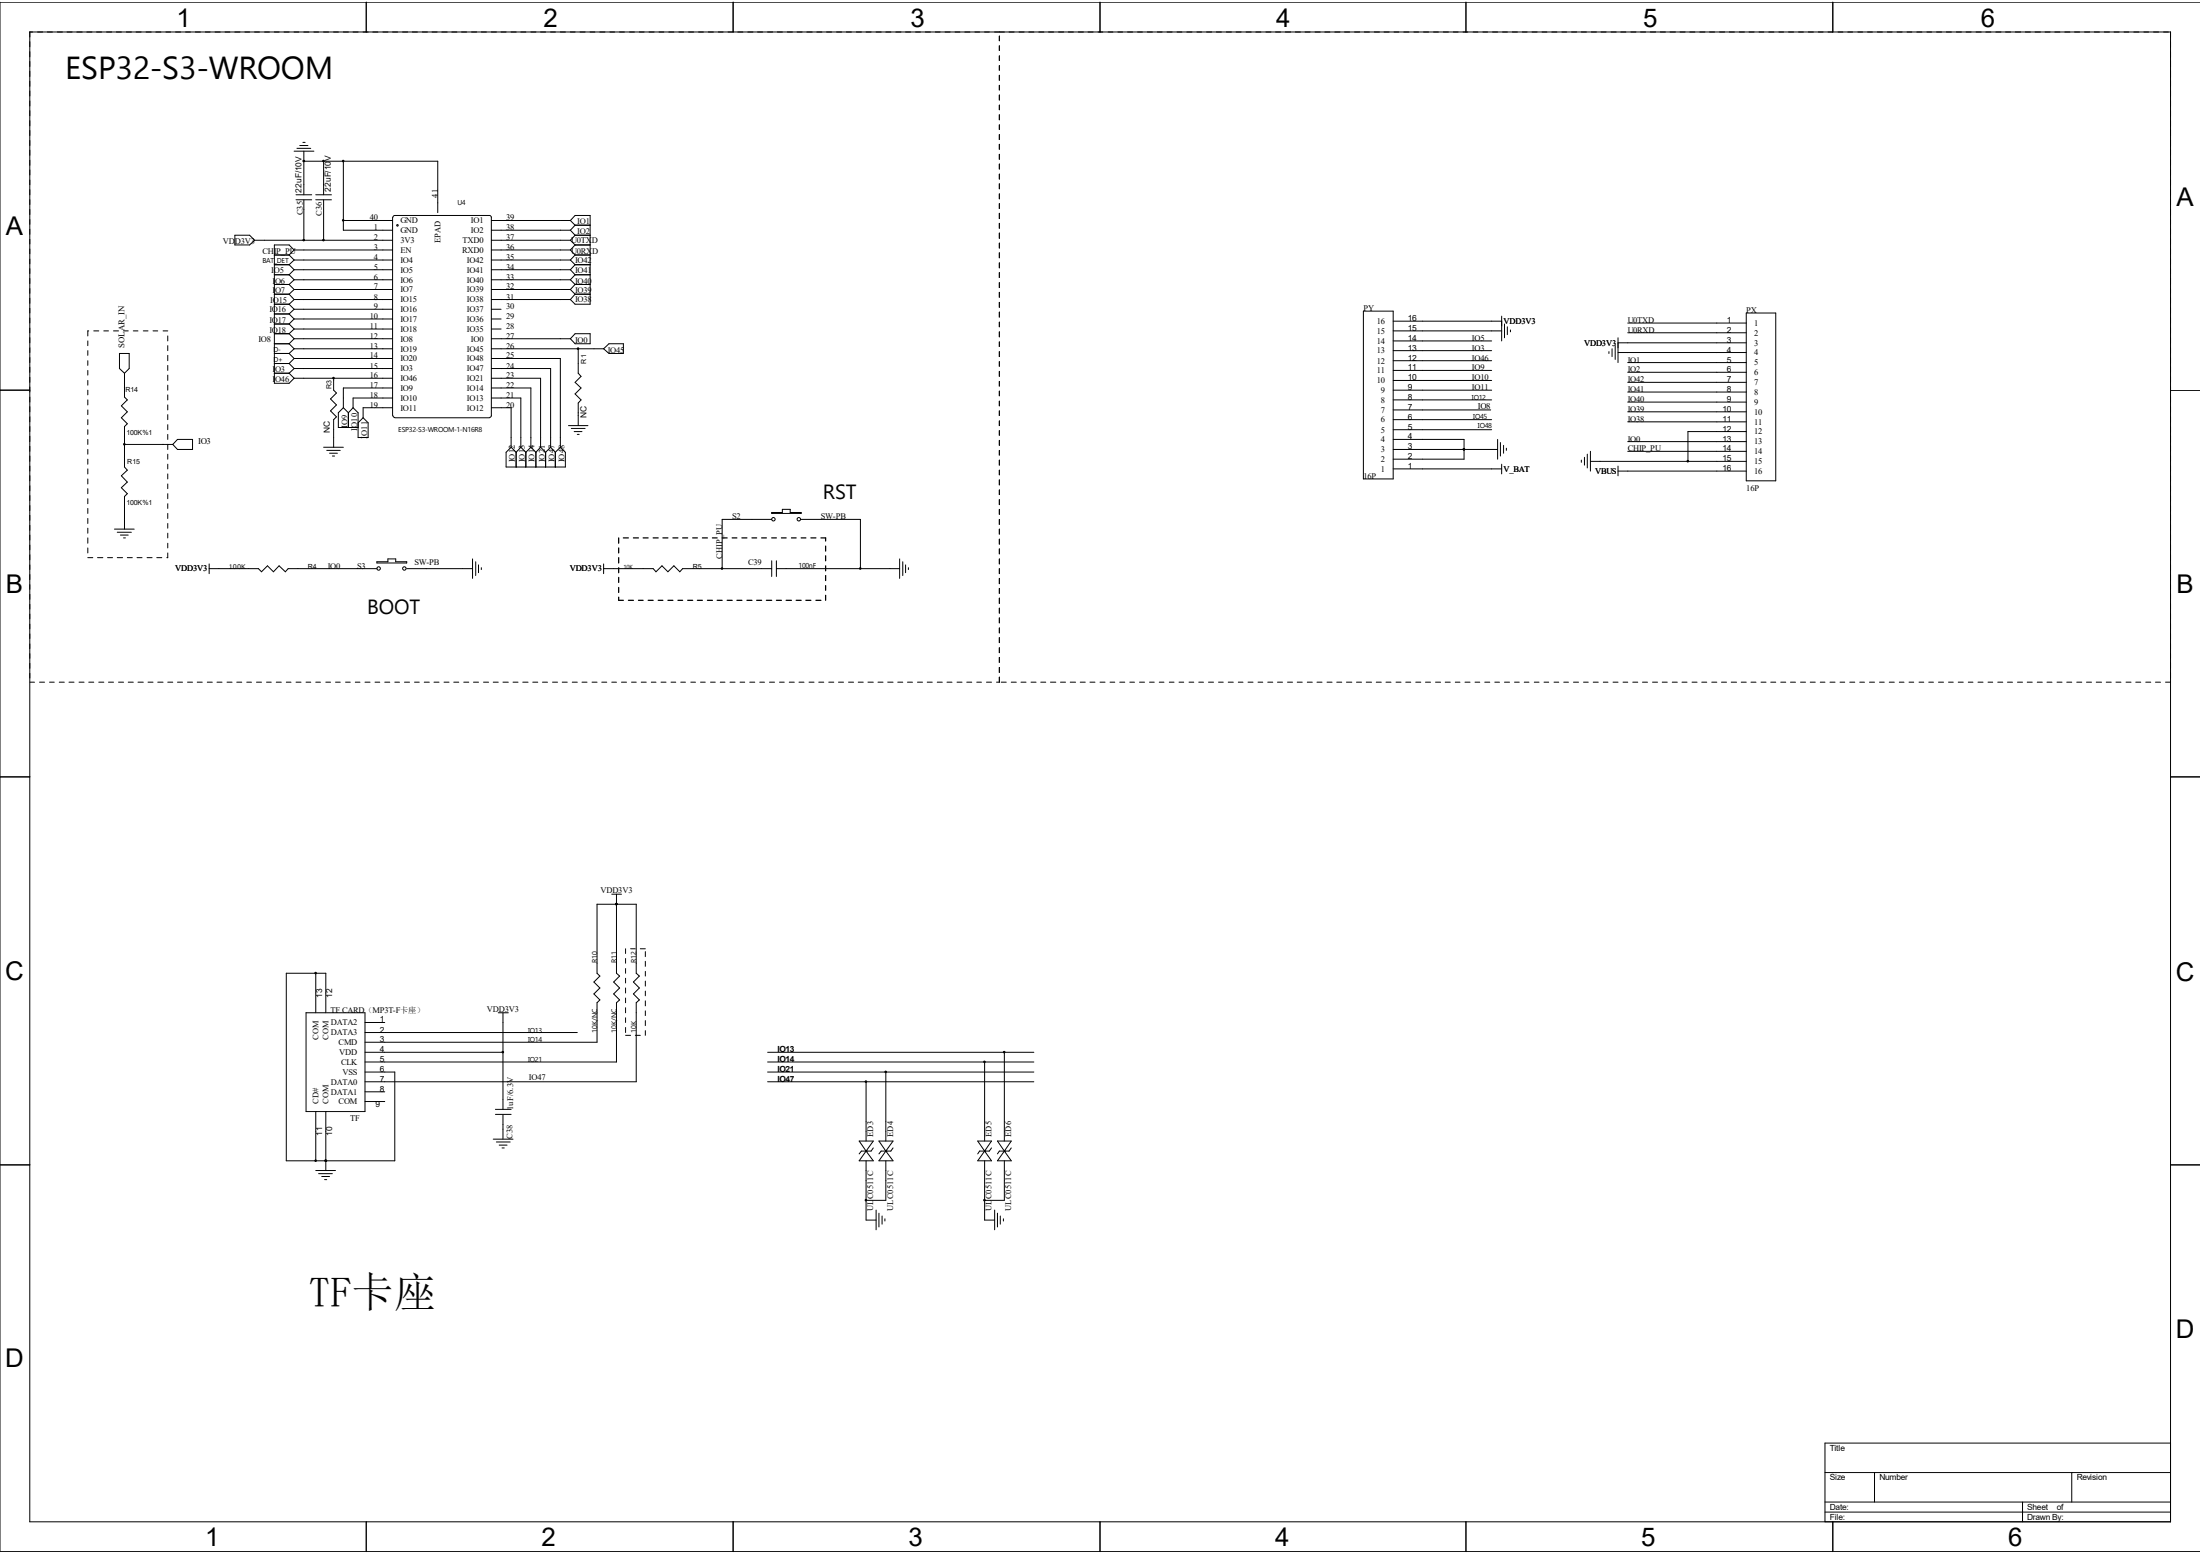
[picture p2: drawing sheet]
<svg xmlns="http://www.w3.org/2000/svg" width="297mm" height="210mm" viewBox="0 0 297 210" stroke-linecap="round" stroke-linejoin="round" font-family="sans-serif">
<g fill="none" stroke="#000" stroke-width=".14">
<path d="M4 4.3h289v201.1h-289zM40.5 19.6h1.1M40.9 19.2h.3M49.4 .3v4M99 .3v4M134.9 4.9v.6M134.9 6.2v.6M134.9 7.5v.7M134.9 8.8v.7M134.9 10.2v.6M134.9 11.5v.6M134.9 12.8v.7"/>
<path d="M134.9 14.2v.6M134.9 15.5v.7M134.9 16.8v.7M134.9 18.2v.6M134.9 19.5v.7M148.5 .3v4M197.9 .3v4M247.4 .3v4M297 .3h-297v209.1h297M31.7 31.7h2l.7 .7-.7 .7h-2zM34.4 32.4h18.6M37 34.4h2"/>
<path d="M37 38.4h2M37 37.1h2M37 35.7h2M37 39.7h2M39 37.1l.7 .7M39 34.4l.7 .7M39 35.7l.7 .7M39 38.4l.7 .7M39 39.7l.7 .7M39.7 33.7h13.3M39.7 35.1h13.3M39.7 36.4h13.3"/>
<path d="M39.7 37.8h13.3M39.7 39.1h13.3M39.7 20.4h2.7M39.7 33.7l-.7-.6h-2v18.6h2l.7-.6M39.7 33.7l-.7 .7M39.7 37.8l-.7 .6M39.7 35.1l-.7 .6M39.7 36.4l-.7 .7M39.7 39.1l-.7 .6M40 26.3h2.1M40 27h2.1M40.1 20h1.9"/>
<path d="M41 21.8h.1M41 20.4v5.9M41 27v5.4M41 21.8h18.1v6.9M42.6 26.3h2.1M42.6 27h2.1M43.7 21.8v4.5M43.7 27v5.4M46.4 29.8h6.6M46.4 21.8v9.3h6.6M53 29.3v26.8M53 29.3l.1-.1 .2-.1h12.8l.2 .1v.1v26.8v.2h-.2"/>
<path d="M66.3 29.8h10.7M66.3 31.1h10.7M66.3 32.4h10.7M66.3 33.7h10.7M66.3 35.1h10.7M66.3 36.4h10.7M66.3 37.8h10.7M66.3 39.1h10.7M77 29.8l.6-.7h2.1v12h-2.1l-.6-.7M77 39.1l.6 .6M77 37.8l.6 .6M77 36.4l.6 .7"/>
<path d="M77 35.1l.6 .6M77 33.7l.6 .7M77 32.4l.6 .7M77 31.1l.6 .6M77 29.8l.6 .6M77.6 33.1h2.1M77.6 31.7h2.1M77.6 34.4h2.1M77.6 38.4h2.1M77.6 37.1h2.1M77.6 35.7h2.1M77.6 39.7h2.1"/>
<path d="M77.6 39.7l-.6 .7M77.6 38.4l-.6 .7M77.6 37.1l-.6 .7M77.6 35.7l-.6 .7M77.6 34.4l-.6 .7M77.6 33.1l-.6 .6M77.6 31.7l-.6 .7M77.6 30.4h2.1M77.6 30.4l-.6 .7M134.9 20.8v.7M134.9 22.1v.7M134.9 23.5v.7"/>
<path d="M134.9 24.8v.7M134.9 26.2v.6M134.9 27.5v.7M134.9 28.8v.7M134.9 30.1v.7M134.9 31.5v.7M134.9 32.8v.7M134.9 34.1v.7M134.9 35.5v.7M134.9 36.8v.7M134.9 38.1v.7M134.9 39.5v.6"/>
<path d="M0 52.7h4M11.9 46v.7M11.9 47.3v.7M11.9 48.7v.6M11.9 50v.6M11.9 51.4v.6M11.9 52.7v.6M11.9 54v.7M11.9 55.3v.7M11.9 56.6v.7M11.9 58v.6M11.9 59.3v.7"/>
<path d="M12 44.7h-.1v.6M12.7 44.7h.6M14 44.7h.6M15.3 44.7h.7M16.1 47.7h1.3v2l-.6 .7-.7-.7zM16.7 44.7h.6M16.8 50.4v3.2l.4 .4-.8 .8 .8 .8-.8 .8 .8 .8-.4 .4v5.4l.4 .5-.8 .7 .8 .9-.8 .7 .8 .8-.4 .4v4.4M16.8 60h6.5M18 44.7h.6M19.3 44.7h.7M20.7 44.7h.6M22 44.7h.6"/>
<path d="M22.6 45.3v.7M22.6 46.7v.6M22.6 48v.7M22.6 49.3v.7M22.6 50.6v.8M22.6 52v.7M22.6 53.3v.7M22.6 54.7v.6M22.6 56v.6M22.6 57.3v.7M22.6 58.6v.7M22.6 60v.7"/>
<path d="M24 59.3h2v1.4h-2l-.7-.7zM37 46.4h2M37 45h2M37 41.1h2M37 42.4h2M37 43.7h2M37 47.7h2M37 49.1h2M37 50.4h2M39 41.1l.7 .6M39 42.4l.7 .7M39 43.7l.7 .7"/>
<path d="M39 45l.7 .7M39 46.4l.7 .7M39 47.7l.7 .7M39 49.1l.7 .6M39 50.4l.7 .7M39.7 40.4h13.3M39.7 41.7h13.3M39.7 43.1h13.3M39.7 44.4h13.3M39.7 45.7h13.3M39.7 47.1h13.3M39.7 48.4h13.3"/>
<path d="M39.7 49.7h13.3M39.7 51.1h13.3M39.7 40.4l-.7 .7M39.7 41.7l-.7 .7M39.7 43.1l-.7 .6M39.7 44.4l-.7 .6M39.7 45.7l-.7 .7M39.7 47.1l-.7 .6M39.7 48.4l-.7 .7M39.7 49.7l-.7 .7M45 51.1v1.6l.4 .3-.8 .8 .8 .9-.8 .8 .8 .8-.4 .3v3.8M46.4 55l.6 .7"/>
<path d="M46.4 55l-.7 .7v2h2.6M47 55.7v2M47.7 55l.6 .7v3.4h1.4v-2l-.7-.7M47.7 55l-.7 .7M49 56.4l-.7 .7M53 52.4h-6.6v2.6M53 53.7h-5.3v1.3M53 55h-4v1.4M53 56.1l.1 .2h.2M53.3 56.4h12.8M66.3 40.4h10.7M66.3 41.7h1.3"/>
<path d="M66.3 43.1h1.3M66.3 44.4h1.3M66.3 45.7h10.7M66.3 47.1h15.2M66.3 48.4h9.3v12M66.3 49.7h8v10.7M66.3 51.1h6.7v9.3M66.3 52.4h5.4v8M66.3 53.7h4v6.7M66.3 55h2.7v5.4M76.8 57.4h2.6M77.1 57.8h1.9"/>
<path d="M77.5 58.3h1.1M77.6 45h2.1v1.4h-2.1l-.6-.7zM77.9 58.6h.3M78.1 47.1v3.3l.3 .4-.8 .8 .8 .8-.8 .8 .8 .8-.3 .4v3M81.5 47.1l.7-.7h2v1.3h-2zM134.9 40.8v.7M134.9 42.1v.7M134.9 43.5v.6M134.9 44.8v.7M134.9 46.1v.7M134.9 47.5v.6M134.9 48.8v.6"/>
<path d="M134.9 50.1v.7M134.9 51.5v.6M134.9 52.8v.6M134.9 54.1v.7M134.9 55.5v.6M134.9 56.8v.6M134.9 58.1v.7M134.9 59.4v.7M184.1 42h4v22.6h-4zM188.1 52.7h13.3M188.1 44.7h14.6M188.1 59.3h9.6v2.7h-9.6"/>
<path d="M188.1 58h13.3M188.1 56.6h13.3M188.1 55.3h13.2M188.1 54h13.3M188.1 51.4h13.3M188.1 50h13.3M188.1 48.7h13.3M188.1 47.3h13.3M188.1 46h13.3M188.1 43.3h14.6M202.2 59.3v2.7M202.6 59.7v1.9"/>
<path d="M202.7 42.7v3.3M203.1 43.7v1.9M203.5 44.1v1.1M203.9 44.5v.3M217.2 47.5v.2M217.6 47.1v1M218.1 46.7v1.8M218.4 46.3h17.4M218.4 47.6h17.4M218.4 45.6v3.3M219.8 43.6h16M219.8 44.9h16"/>
<path d="M219.8 48.9h16M219.8 50.2h16M219.8 51.6h16M219.8 52.9h16M219.8 54.3h16M219.8 55.6h16M219.8 56.9h16M219.8 59.6h16M235.8 42.2h3.9v22.7h-3.9zM235.8 58.3h-7.9v4M293 52.7h4M11.9 60.7v.6"/>
<path d="M11.9 62v.7M11.9 63.3v.7M11.9 64.6v.7M11.9 66v.6M11.9 67.3v.7M11.9 68.6v.7M11.9 70v.7M11.9 71.3v.7M11.9 72.6v.7M11.9 74v.6M11.9 75.3h.6M13.2 75.3h.7"/>
<path d="M14.5 75.3h.7M15.5 71.4h2.6M15.8 75.3h.8M15.8 71.8h1.9M16.3 72.2h1M16.7 72.6h.2M17.2 75.3h.7M18.5 75.3h.7M19.9 75.3h.6M21.2 75.3h.6M22.6 74.6v.7h-.1M22.6 61.3v.7"/>
<path d="M22.6 62.7v.6M22.6 64v.6M22.6 65.3v.7M22.6 66.6v.7M22.6 68v.6M22.6 69.3v.7M22.6 70.7v.6M22.6 72v.6M22.6 73.3v.7M28.2 76.8h6.7l.4 .4 .8-.8 .8 .8 .8-.8 .8 .8 .4-.4h12M28.2 76.1v1.3M43.7 60.4h2.7"/>
<path d="M44.1 60.8h1.8M44.5 61.2h1.1M44.9 61.6h.3M50.9 75.8h1.5v-.4h1v.4h1.5v.2h-4zM54.9 76.8h8.9M63.8 75.4v2.7M64.2 75.8v1.9M64.6 76.2v1.1M65 76.6v.3M69 60.4l.7 .6M69 60.4l-.7 .6v2h8v-2l-.7-.6M69.7 61v2"/>
<path d="M70.3 60.4l.7 .6M70.3 60.4l-.6 .6M71 61v2M71.7 60.4l.6 .6M71.7 60.4l-.7 .6M72.3 61v2M73 60.4l.7 .6M73 60.4l-.7 .6M73.7 61v2M74.3 60.4l.7 .6M74.3 60.4l-.6 .6M75 61v2"/>
<path d="M75.6 60.4l-.6 .6M81.5 76.8h6.7l.4 .4 .8-.8 .8 .8 .8-.8 .8 .8 .4-.4h12M81.5 76.1v1.3M104.2 69.2h1.4v-.5h1.1v.5h1.5v.1h-4zM104.2 75.7v2.1M104.2 70.1h-6.7v6.7M104.8 76.8h16.7M104.8 75.7v2.1M108.2 70.1h8v6.7M121.5 75.4v2.7M121.9 75.8v1.9M122.3 76.2v1.1"/>
<path d="M122.6 76.6v.3M134.9 60.8v.6M134.9 62.1v.7M134.9 63.5v.6M134.9 64.8v.6M134.9 66.1v.7M134.9 67.4v.7M134.9 68.7v.7M134.9 70.1v.7M134.9 71.4v.7M134.9 72.8v.6M134.9 74.1v.7"/>
<path d="M134.9 75.4v.7M134.9 76.8v.6M134.9 78.1v.7M134.9 79.4v.7M188.1 63.3h14.6M188.1 60.7h14.1M197.7 60.7h.1M202.7 62.7v1.3M203 60.1v1.1M203.4 60.5v.3M213.5 62.1v.3M213.9 61.7v1.1"/>
<path d="M214.3 61.3v1.9M214.7 62.3h21.1M214.7 60.9v2.7M218.4 63.6h17.4M218.4 62.9v1.3M219.8 60.9h16M4 92.1h.7M5.3 92.1h.7M6.7 92.1h.6M8 92.1h.7M9.3 92.1h.7M10.7 92.1h.6"/>
<path d="M12 92.1h.7M13.3 92.1h.7M14.6 92.1h.7M16 92.1h.7M17.3 92.1h.7M18.6 92.1h.7M20 92.1h.7M21.3 92.1h.7M22.6 92.1h.7M24 92.1h.6M25.3 92.1h.7M26.6 92.1h.7"/>
<path d="M28 92.1h.7M29.3 92.1h.7M30.6 92.1h.7M32 92.1h.6M33.3 92.1h.7M34.6 92.1h.7M36 92.1h.6M37.3 92.1h.7M38.7 92.1h.6M40 92.1h.6M41.3 92.1h.7M42.6 92.1h.7"/>
<path d="M44 92.1h.6M45.3 92.1h.6M46.7 92.1h.6M48 92.1h.6M49.3 92.1h.7M50.6 92.1h.7M51.9 92.1h.7M53.3 92.1h.6M54.6 92.1h.7M56 92.1h.6M57.3 92.1h.7M58.6 92.1h.7"/>
<path d="M59.9 92.1h.7M61.3 92.1h.6M62.6 92.1h.7M63.9 92.1h.7M65.3 92.1h.7M66.6 92.1h.7M67.9 92.1h.7M69.3 92.1h.6M70.6 92.1h.7M71.9 92.1h.7M73.2 92.1h.7M74.6 92.1h.7"/>
<path d="M75.9 92.1h.7M77.3 92.1h.6M78.6 92.1h.6M79.9 92.1h.7M81.2 92.1h.7M82.6 92.1h.6M83.9 92.1h.7M85.3 92.1h.6M86.6 92.1h.6M87.9 92.1h.7M89.2 92.1h.7M90.6 92.1h.6"/>
<path d="M91.9 92.1h.6M93.3 92.1h.6M94.6 92.1h.6M95.9 92.1h.7M97.2 92.1h.7M98.6 92.1h.6M99.9 92.1h.6M101.2 92.1h.7M102.6 92.1h.6M103.9 92.1h.7M105.2 92.1h.7M106.6 92.1h.6"/>
<path d="M107.9 92.1h.6M109.2 92.1h.7M110.5 92.1h.7M111.9 92.1h.7M113.2 92.1h.7M114.6 92.1h.6M115.9 92.1h.6M117.2 92.1h.7M118.5 92.1h.7M119.8 92.1h.8M121.2 92.1h.7M122.5 92.1h.7"/>
<path d="M123.9 92.1h.6M125.2 92.1h.7M126.5 92.1h.7M127.8 92.1h.7M129.2 92.1h.7M130.5 92.1h.7M131.9 92.1h.6M133.2 92.1h.7M134.9 91.4v.7h-.4M134.9 80.7v.7M134.9 82.1v.7M134.9 83.4v.7"/>
<path d="M134.9 84.8v.6M134.9 86.1v.6M134.9 87.4v.7M134.9 88.7v.7M134.9 90.1v.7M135.2 92.1h.6M136.5 92.1h.7M137.8 92.1h.7M139.2 92.1h.7M140.5 92.1h.7M141.8 92.1h.7M143.2 92.1h.6"/>
<path d="M144.5 92.1h.7M145.8 92.1h.7M147.2 92.1h.6M148.5 92.1h.7M149.9 92.1h.6M151.2 92.1h.6M152.5 92.1h.7M153.8 92.1h.7M155.2 92.1h.6M156.5 92.1h.6M157.9 92.1h.6M159.2 92.1h.6"/>
<path d="M160.5 92.1h.7M161.8 92.1h.7M163.2 92.1h.6M164.5 92.1h.6M165.8 92.1h.7M167.2 92.1h.6M168.5 92.1h.7M169.8 92.1h.7M171.2 92.1h.6M172.5 92.1h.6M173.8 92.1h.7M175.1 92.1h.7"/>
<path d="M176.5 92.1h.7M177.8 92.1h.7M179.2 92.1h.6M180.5 92.1h.6M181.8 92.1h.7M183.1 92.1h.7M184.4 92.1h.8M185.8 92.1h.7M187.1 92.1h.7M188.5 92.1h.6M189.8 92.1h.7M191.1 92.1h.7"/>
<path d="M192.4 92.1h.7M193.8 92.1h.7M195.1 92.1h.7M196.5 92.1h.6M197.8 92.1h.7M199.1 92.1h.7M200.4 92.1h.7M201.8 92.1h.6M203.1 92.1h.7M204.5 92.1h.6M205.8 92.1h.6M207.1 92.1h.7"/>
<path d="M208.4 92.1h.7M209.8 92.1h.6M211.1 92.1h.7M212.4 92.1h.7M213.8 92.1h.6M215.1 92.1h.7M216.5 92.1h.6M217.8 92.1h.6M219.1 92.1h.7M220.4 92.1h.7M221.7 92.1h.7M223.1 92.1h.7"/>
<path d="M224.4 92.1h.7M225.8 92.1h.6M227.1 92.1h.7M228.4 92.1h.7M229.7 92.1h.7M231.1 92.1h.7M232.4 92.1h.7M233.7 92.1h.7M235.1 92.1h.7M236.4 92.1h.7M237.7 92.1h.7M239.1 92.1h.6"/>
<path d="M240.4 92.1h.7M241.7 92.1h.7M243.1 92.1h.7M244.4 92.1h.7M245.7 92.1h.7M247.1 92.1h.6M248.4 92.1h.6M249.7 92.1h.7M251.1 92.1h.6M252.4 92.1h.7M253.7 92.1h.7M255.1 92.1h.6"/>
<path d="M256.4 92.1h.6M257.7 92.1h.7M259.1 92.1h.6M260.4 92.1h.6M261.7 92.1h.7M263.1 92.1h.6M264.4 92.1h.6M265.7 92.1h.7M267 92.1h.7M268.4 92.1h.6M269.7 92.1h.7M271 92.1h.7"/>
<path d="M272.4 92.1h.6M273.7 92.1h.7M275 92.1h.7M276.4 92.1h.6M277.7 92.1h.7M279 92.1h.7M280.4 92.1h.7M281.7 92.1h.7M283 92.1h.7M284.4 92.1h.6M285.7 92.1h.6M287 92.1h.7"/>
<path d="M288.3 92.1h.7M289.7 92.1h.7M291 92.1h.7M292.4 92.1h.6M0 104.9h4M293 104.9h4M41.3 136.7h8v13.3h-8zM42.6 131.4v5.3M44 136.7v-5.3h-5.3v25.3h14.6v-12h-4M49.3 138h2.6M49.3 139.4h28.6M67.3 136.7h1.3"/>
<path d="M67.9 136.7v13M82.6 120.7h1.3M83.2 122h.1M83.2 120.7v10.7l.5 .3-.9 .8 .9 .8-.9 .9 .9 .8-.5 .3v8h-33.9M84.5 128.1v.6M84.5 129.4v.6M84.5 130.7v.7M84.5 132v.7M84.5 133.3v.7M84.5 134.7v.6M84.5 136v.7M84.5 137.4v.6"/>
<path d="M84.5 138.7v.7M84.5 139.7h.6M85.1 128.1h.7M85.8 139.7h.6M86.4 128.1h.7M87.1 128.4v.7M87.1 129.8v.6M87.1 131.1v.6M87.1 132.4v.7M87.1 133.8v.6M87.1 135.1v.7M87.1 136.4v.7"/>
<path d="M87.1 137.8v.6M87.1 139.1v.6M0 157.2h4M42.6 150v6.7M42.6 158h2.7M43 158.4h1.9M43.4 158.8h1.1M43.8 159.2h.3M44 156.7h.1M44 150v8M49.3 140.7h31.3v-5.4l.4-.3-.8-.8 .8-.9-.8-.8 .8-.8-.4-.3v-9.4h5.3v9.4l.4 .3-.8 .8 .8 .8-.8 .9 .8 .8-.4 .3v10.7h-36.6M49.3 142h18.6"/>
<path d="M49.3 147.4h2.6M49.3 148.7h2.6M66.6 153.8h2.7M66.9 149.7h2.1M66.9 150.4h2.1M67 154.1h1.9M67.4 154.6h1.1M67.8 154.9h.3M67.9 150.4v3.4M103.6 142h36M103.6 143.3h36M103.6 144.7h36"/>
<path d="M103.6 146h36M116 154h1.9l-1 1.4zM116.9 155.4h.1M116.9 155.4l1 1.3h-1.9zM116.9 146v8M116.9 156.7v8h1.4M117.9 154.9l-.3 .5h-1.3l-.3 .3M118.7 154h1.9l-1 1.4zM119.6 155.4h.1M119.6 144.7v9.3M119.6 156.7v5.3h-2.7M119.6 155.4l1 1.3h-1.9z"/>
<path d="M120.6 154.9l-.3 .5h-1.3l-.3 .3M132 154h1.9l-1 1.4zM132.9 155.4h.1M132.9 155.4l1 1.3h-1.9zM132.9 143.3v10.7M132.9 156.7v8h1.4M133.9 154.9l-.3 .5h-1.4l-.2 .3M134.7 154h1.8l-.9 1.4zM135.6 155.4h.1M135.6 155.4l.9 1.3h-1.8zM135.6 142v12M135.6 156.7v5.3h-2.7"/>
<path d="M136.5 154.9l-.3 .5h-1.3l-.2 .3M293 157.2h4M118.3 163.3v2.7M118.7 163.7v1.9M119.1 164.1v1.1M119.5 164.5v.3M134.3 163.3v2.7M134.7 163.7v1.9M135 164.1v1.1M135.5 164.5v.3M246.4 198.8h46.6M253.1 198.8v3.9"/>
<path d="M279.7 198.8v3.9M293 194.8h-46.6v10.6M49.4 205.4v4M99 205.4v4M148.5 205.4v4M197.9 205.4v4M246.4 204.1h46.6M246.4 202.7h46.6M247.4 205.4v4M273 202.7v2.7"/>
<circle cx="53.7" cy="30.4" r=".11"/>
<circle cx="51.1" cy="76.7" r=".23"/>
<circle cx="54.6" cy="76.7" r=".23"/>
<circle cx="104.4" cy="70.1" r=".23"/>
<circle cx="107.8" cy="70.1" r=".23"/>
</g>
<g fill="none" stroke="#000" stroke-width=".17">
<path d="M83.5 72.6v.7M83.5 74v.6M83.5 75.3v.7M83.5 76.6v.7M83.5 77.9v.7M83.5 79.3v.7M84.2 72.6h.6M85.5 72.6h.7M86.8 72.6h.7M88.2 72.6h.7M89.5 72.6h.7M90.8 72.6h.7"/>
<path d="M92.2 72.6h.6M93.5 72.6h.6M94.8 72.6h.7M96.2 72.6h.6M97.5 72.6h.7M98.8 72.6h.7M100.2 72.6h.6M101.5 72.6h.7M102.8 72.6h.7M104.2 72.6h.6M105.5 72.6h.6M106.8 72.6h.7"/>
<path d="M108.2 72.6h.6M109.5 72.6h.7M110.8 72.6h.7v.4M111.5 73.7v.7M111.5 75v.7M111.5 76.4v.6M111.5 77.7v.7M111.5 79v.7M83.5 80.6v.4h.7M84.8 81h.7M86.2 81h.6M87.5 81h.7"/>
<path d="M88.9 81h.6M90.2 81h.6M91.5 81h.7M92.8 81h.7M94.1 81h.7M95.5 81h.7M96.8 81h.7M98.2 81h.6M99.5 81h.7M100.8 81h.7M102.2 81h.6M103.5 81h.7"/>
<path d="M104.8 81h.7M106.1 81h.7M107.5 81h.7M108.8 81h.7M110.2 81h.6M111.5 80.3v.7"/>
</g>
<g fill="#000" stroke="#000" stroke-width=".14">
<circle cx="41" cy="32.4" r=".11"/>
<circle cx="41" cy="21.7" r=".11"/>
<circle cx="43.7" cy="21.7" r=".11"/>
<circle cx="43.7" cy="32.4" r=".11"/>
<circle cx="46.3" cy="29.7" r=".11"/>
<circle cx="46.3" cy="21.7" r=".11"/>
<circle cx="16.8" cy="60" r=".11"/>
<circle cx="45" cy="51" r=".11"/>
<circle cx="78" cy="47.1" r=".11"/>
<circle cx="97.5" cy="76.7" r=".11"/>
<circle cx="116.1" cy="76.7" r=".11"/>
<circle cx="197.6" cy="60.6" r=".11"/>
<circle cx="227.9" cy="62.3" r=".11"/>
<circle cx="42.6" cy="131.3" r=".11"/>
<circle cx="83.2" cy="122" r=".11"/>
<circle cx="42.6" cy="156.7" r=".11"/>
<circle cx="44" cy="156.7" r=".11"/>
<circle cx="67.9" cy="142" r=".11"/>
<circle cx="116.9" cy="146" r=".11"/>
<circle cx="119.6" cy="144.7" r=".11"/>
<circle cx="132.9" cy="143.3" r=".11"/>
<circle cx="135.6" cy="142" r=".11"/>
<circle cx="116.9" cy="162" r=".11"/>
<circle cx="132.9" cy="162" r=".11"/>
</g>
<text font-size="5.7" x="41.7" y="176.4">TF卡座</text>
<text font-size="4.3" x="8.8" y="10.7">ESP32-S3-WROOM</text>
<g font-size="3.5">
<text x="23.8" y="3.6">1</text>
<text x="73.4" y="3.6">2</text>
<text x="122.9" y="3.6">3</text>
<text x="172.3" y="3.6">4</text>
<text x="221.8" y="3.6">5</text>
<text x="267.4" y="3.6">6</text>
<text x="293.8" y="27.8">A</text>
<text x=".8" y="31.7">A</text>
<text x=".8" y="80.1">B</text>
<text x="293.8" y="80.1">B</text>
<text x=".7" y="132.2">C</text>
<text x="293.8" y="132.4">C</text>
<text x=".7" y="184.6">D</text>
<text x="293.8" y="180.6">D</text>
<text x="27.7" y="208.7">1</text>
<text x="73.1" y="208.7">2</text>
<text x="122.6" y="208.7">3</text>
<text x="172.2" y="208.7">4</text>
<text x="221.6" y="208.7">5</text>
<text x="271.1" y="208.7">6</text>
</g>
<g font-size="2.8">
<text x="111.1" y="67.3">RST</text>
<text x="49.6" y="82.9">BOOT</text>
</g>
<g font-size="1.2">
<text x="16.8" y="46.9" transform="rotate(-90 16.8 46.9)">SOLAR_IN</text>
<text x="26.8" y="60">IO3</text>
<text x="199.5" y="55.2">IO8</text>
</g>
<g font-size="1.1">
<text x="40.7" y="26" transform="rotate(-90 40.7 26)">22uF/10V</text>
<text x="40.9" y="29" transform="rotate(-90 40.9 29)">C35</text>
<text x="43.4" y="29.2" transform="rotate(-90 43.4 29.2)">C36</text>
<text x="44.7" y="25.9" transform="rotate(-90 44.7 25.9)">22uF/10V</text>
<text x="49.9" y="29.8">40</text>
<text x="59.1" y="26.7" transform="rotate(-90 59.1 26.7)">41</text>
<text x="68.3" y="29.8">39</text>
<text x="30.1" y="32.9">VDD3V3</text>
<text x="35.4" y="34.2">CHIP_PU</text>
<text x="50.5" y="35.1">4</text>
<text x="50.5" y="33.7">3</text>
<text x="50.5" y="32.4">2</text>
<text x="50.5" y="31.1">1</text>
<text x="54.1" y="35.5">IO4</text>
<text x="54.1" y="34.1">EN</text>
<text x="54.1" y="32.8">3V3</text>
<text x="54.1" y="31.5">GND</text>
<text x="54.1" y="30.1">GND</text>
<text x="59.5" y="32.8" transform="rotate(-90 59.5 32.8)">EPAD</text>
<text x="62.4" y="34.1">RXD0</text>
<text x="62.4" y="32.8">TXD0</text>
<text x="63" y="35.5">IO42</text>
<text x="63.6" y="30.1">IO1</text>
<text x="63.6" y="31.5">IO2</text>
<text x="68.3" y="31.1">38</text>
<text x="68.3" y="32.4">37</text>
<text x="68.3" y="33.7">36</text>
<text x="68.3" y="35.1">35</text>
<text x="77.1" y="34.2">U0RXD</text>
<text x="77.1" y="32.8">U0TXD</text>
<text x="77.6" y="35.5">IO42</text>
<text x="77.9" y="31.6">IO2</text>
<text x="77.9" y="30.3">IO1</text>
<text x="36.5" y="40.9">IO15</text>
<text x="36.6" y="36.8">IO5</text>
<text x="36.8" y="38.3">IO6</text>
<text x="36.8" y="39.6">IO7</text>
<text x="50.5" y="41.7">9</text>
<text x="50.5" y="40.4">8</text>
<text x="50.5" y="39.1">7</text>
<text x="50.5" y="37.8">6</text>
<text x="50.5" y="36.4">5</text>
<text x="54.1" y="40.8">IO15</text>
<text x="54.1" y="39.5">IO7</text>
<text x="54.1" y="38.1">IO6</text>
<text x="54.1" y="36.8">IO5</text>
<text x="63" y="36.8">IO41</text>
<text x="63" y="38.1">IO40</text>
<text x="63" y="39.5">IO39</text>
<text x="63" y="40.8">IO38</text>
<text x="68.3" y="36.4">34</text>
<text x="68.3" y="37.8">33</text>
<text x="68.3" y="39.1">32</text>
<text x="68.3" y="40.4">31</text>
<text x="68.3" y="41.7">30</text>
<text x="77.6" y="40.8">IO38</text>
<text x="77.6" y="39.6">IO39</text>
<text x="77.6" y="38.3">IO40</text>
<text x="77.6" y="36.8">IO41</text>
<text x="184.1" y="42">PY</text>
<text x="34.9" y="46.1">IO8</text>
<text x="36.4" y="42.1">IO16</text>
<text x="36.4" y="43.6">IO17</text>
<text x="36.4" y="44.9">IO18</text>
<text x="49.9" y="47.1">13</text>
<text x="49.9" y="45.7">12</text>
<text x="49.9" y="44.4">11</text>
<text x="49.9" y="43.1">10</text>
<text x="54.1" y="47.5">IO19</text>
<text x="54.1" y="46.1">IO8</text>
<text x="54.1" y="44.8">IO18</text>
<text x="54.1" y="43.4">IO17</text>
<text x="54.1" y="42.1">IO16</text>
<text x="63" y="42.1">IO37</text>
<text x="63" y="43.4">IO36</text>
<text x="63" y="44.8">IO35</text>
<text x="63" y="47.5">IO45</text>
<text x="63.6" y="46.1">IO0</text>
<text x="68.3" y="43.1">29</text>
<text x="68.3" y="44.4">28</text>
<text x="68.3" y="45.7">27</text>
<text x="68.3" y="47.1">26</text>
<text x="77.6" y="46.3">IO0</text>
<text x="82" y="47.6">IO45</text>
<text x="185.9" y="47.7">13</text>
<text x="185.9" y="46.4">14</text>
<text x="185.9" y="45">15</text>
<text x="185.9" y="43.7">16</text>
<text x="190.1" y="47.3">13</text>
<text x="190.1" y="46">14</text>
<text x="190.1" y="44.7">15</text>
<text x="190.1" y="43.3">16</text>
<text x="198.7" y="46">IO5</text>
<text x="198.7" y="47.3">IO3</text>
<text x="203" y="43.7">VDD3V3</text>
<text x="213.9" y="46.7">VDD3V3</text>
<text x="219.8" y="43.6">U0TXD</text>
<text x="219.8" y="44.9">U0RXD</text>
<text x="233.1" y="43.6">1</text>
<text x="233.1" y="44.9">2</text>
<text x="233.1" y="46.3">3</text>
<text x="233.1" y="47.6">4</text>
<text x="235.8" y="42.2">PX</text>
<text x="236.8" y="44">1</text>
<text x="236.8" y="45.3">2</text>
<text x="236.8" y="46.7">3</text>
<text x="236.8" y="48">4</text>
<text x="36.8" y="50.2">IO3</text>
<text x="36.8" y="51.6">IO46</text>
<text x="49.9" y="53.7">18</text>
<text x="49.9" y="52.4">17</text>
<text x="49.9" y="51.1">16</text>
<text x="49.9" y="49.7">15</text>
<text x="49.9" y="48.4">14</text>
<text x="54.1" y="52.7">IO9</text>
<text x="54.1" y="51.4">IO46</text>
<text x="54.1" y="50.1">IO3</text>
<text x="54.1" y="48.8">IO20</text>
<text x="63" y="48.8">IO48</text>
<text x="63" y="50.1">IO47</text>
<text x="63" y="51.4">IO21</text>
<text x="63" y="52.7">IO14</text>
<text x="68.3" y="48.4">25</text>
<text x="68.3" y="49.7">24</text>
<text x="68.3" y="51.1">23</text>
<text x="68.3" y="52.4">22</text>
<text x="68.3" y="53.7">21</text>
<text x="185.9" y="51.7">10</text>
<text x="185.9" y="50.4">11</text>
<text x="185.9" y="49.1">12</text>
<text x="186.4" y="53">9</text>
<text x="190.1" y="54">8</text>
<text x="190.1" y="52.7">9</text>
<text x="190.1" y="51.4">10</text>
<text x="190.1" y="50">11</text>
<text x="190.1" y="48.7">12</text>
<text x="198.7" y="48.7">IO46</text>
<text x="198.7" y="50">IO9</text>
<text x="198.7" y="51.4">IO10</text>
<text x="198.7" y="52.7">IO11</text>
<text x="219.8" y="48.9">IO1</text>
<text x="219.8" y="50.2">IO2</text>
<text x="219.8" y="51.6">IO42</text>
<text x="219.8" y="52.9">IO41</text>
<text x="233.1" y="48.9">5</text>
<text x="233.1" y="50.2">6</text>
<text x="233.1" y="51.6">7</text>
<text x="233.1" y="52.9">8</text>
<text x="236.8" y="49.3">5</text>
<text x="236.8" y="50.6">6</text>
<text x="236.8" y="52">7</text>
<text x="236.8" y="53.3">8</text>
<text x="44.5" y="58.4" transform="rotate(-90 44.5 58.4)">NC</text>
<text x="46.9" y="57.8" transform="rotate(-90 46.9 57.8)">IO9</text>
<text x="48.2" y="58.1" transform="rotate(-90 48.2 58.1)">IO10</text>
<text x="49.6" y="59.2" transform="rotate(-90 49.6 59.2)">IO11</text>
<text x="49.9" y="55">19</text>
<text x="54.1" y="55.4">IO11</text>
<text x="54.1" y="54.1">IO10</text>
<text x="63" y="54.1">IO13</text>
<text x="63" y="55.4">IO12</text>
<text x="68.3" y="55">20</text>
<text x="79.2" y="56.4" transform="rotate(-90 79.2 56.4)">NC</text>
<text x="186.4" y="59.7">4</text>
<text x="186.4" y="58.4">5</text>
<text x="186.4" y="57">6</text>
<text x="186.4" y="55.7">7</text>
<text x="186.4" y="54.4">8</text>
<text x="190.1" y="59.3">4</text>
<text x="190.1" y="58">5</text>
<text x="190.1" y="56.6">6</text>
<text x="190.1" y="55.3">7</text>
<text x="219.8" y="54.3">IO40</text>
<text x="219.8" y="55.6">IO39</text>
<text x="219.8" y="56.9">IO38</text>
<text x="219.8" y="59.6">IO0</text>
<text x="232.5" y="55.6">10</text>
<text x="232.5" y="56.9">11</text>
<text x="232.5" y="58.3">12</text>
<text x="232.5" y="59.6">13</text>
<text x="233.1" y="54.3">9</text>
<text x="236.8" y="54.7">9</text>
<text x="236.8" y="56">10</text>
<text x="236.8" y="57.3">11</text>
<text x="236.8" y="58.6">12</text>
<text x="236.8" y="60">13</text>
<text x="69.5" y="62.4" transform="rotate(-90 69.5 62.4)">IO12</text>
<text x="70.9" y="62.4" transform="rotate(-90 70.9 62.4)">IO13</text>
<text x="72.2" y="62.4" transform="rotate(-90 72.2 62.4)">IO14</text>
<text x="73.5" y="62.4" transform="rotate(-90 73.5 62.4)">IO21</text>
<text x="74.8" y="62.4" transform="rotate(-90 74.8 62.4)">IO47</text>
<text x="76.2" y="62.4" transform="rotate(-90 76.2 62.4)">IO48</text>
<text x="184.1" y="64.6">16P</text>
<text x="186.4" y="63.7">1</text>
<text x="186.4" y="62.4">2</text>
<text x="186.4" y="61">3</text>
<text x="190.1" y="63.3">1</text>
<text x="190.1" y="62">2</text>
<text x="190.1" y="60.7">3</text>
<text x="203" y="63.7">V_BAT</text>
<text x="215.3" y="64">VBUS</text>
<text x="219.8" y="60.9">CHIP_PU</text>
<text x="232.5" y="60.9">14</text>
<text x="232.5" y="62.3">15</text>
<text x="232.5" y="63.6">16</text>
<text x="236.8" y="61.3">14</text>
<text x="236.8" y="62.7">15</text>
<text x="236.8" y="64">16</text>
<text x="98.8" y="70.1">S2</text>
<text x="110.8" y="70.1">SW-PB</text>
<text x="235.8" y="66.3">16P</text>
<text x="23.7" y="77.1">VDD3V3</text>
<text x="44.2" y="76.8">IO0</text>
<text x="48.2" y="76.8">S3</text>
<text x="56" y="76.2">SW-PB</text>
<text x="76.9" y="77.1">VDD3V3</text>
<text x="97.5" y="75.4" transform="rotate(-90 97.5 75.4)">CHIP_PU</text>
<text x="101" y="76.3">C39</text>
<text x="81.1" y="120.6">VDD3V3</text>
<text x="43.5" y="134.7" transform="rotate(-90 43.5 134.7)">13</text>
<text x="44.6" y="136.7">TF CARD（MP3T-F卡座）</text>
<text x="44.8" y="134.7" transform="rotate(-90 44.8 134.7)">12</text>
<text x="65.7" y="136.6">VDD3V3</text>
<text x="43" y="140.4" transform="rotate(-90 43 140.4)">COM</text>
<text x="44.4" y="140.4" transform="rotate(-90 44.4 140.4)">COM</text>
<text x="44.7" y="138.4">DATA2</text>
<text x="44.7" y="139.7">DATA3</text>
<text x="45.7" y="141.1">CMD</text>
<text x="45.8" y="142.4">VDD</text>
<text x="46.1" y="143.7">CLK</text>
<text x="51.3" y="138">1</text>
<text x="51.3" y="139.4">2</text>
<text x="51.3" y="140.7">3</text>
<text x="51.3" y="142">4</text>
<text x="51.3" y="143.3">5</text>
<text x="104.9" y="142">IO13</text>
<text x="104.9" y="143.3">IO14</text>
<text x="43" y="149" transform="rotate(-90 43 149)">CD#</text>
<text x="44.4" y="149" transform="rotate(-90 44.4 149)">COM</text>
<text x="44.7" y="146.4">DATA0</text>
<text x="44.7" y="147.7">DATA1</text>
<text x="45.7" y="149.1">COM</text>
<text x="46.2" y="145.1">VSS</text>
<text x="50.7" y="149.4">9</text>
<text x="51.3" y="144.7">6</text>
<text x="51.3" y="146">7</text>
<text x="51.3" y="147.4">8</text>
<text x="69.3" y="149.8" transform="rotate(-90 69.3 149.8)">1uF/6.3V</text>
<text x="71.4" y="145.8">IO47</text>
<text x="104.9" y="144.7">IO21</text>
<text x="104.9" y="146">IO47</text>
<text x="43.5" y="153.3" transform="rotate(-90 43.5 153.3)">11</text>
<text x="44.8" y="153.3" transform="rotate(-90 44.8 153.3)">10</text>
<text x="47.3" y="151.3">TF</text>
<text x="69.2" y="153.7" transform="rotate(-90 69.2 153.7)">C38</text>
<text x="117.9" y="153.5" transform="rotate(-90 117.9 153.5)">ED3</text>
<text x="120.6" y="153.5" transform="rotate(-90 120.6 153.5)">ED4</text>
<text x="133.9" y="153.5" transform="rotate(-90 133.9 153.5)">ED5</text>
<text x="136.5" y="153.5" transform="rotate(-90 136.5 153.5)">ED6</text>
<text x="117.9" y="163.4" transform="rotate(-90 117.9 163.4)">ULC0511C</text>
<text x="120.6" y="163.4" transform="rotate(-90 120.6 163.4)">ULC0511C</text>
<text x="133.9" y="163.4" transform="rotate(-90 133.9 163.4)">ULC0511C</text>
<text x="136.5" y="163.4" transform="rotate(-90 136.5 163.4)">ULC0511C</text>
<text x="247.1" y="195.8">Title</text>
<text x="247.1" y="203.8">Date:</text>
<text x="247.1" y="199.8">Size</text>
<text x="253.7" y="199.8">Number</text>
<text x="273.7" y="203.8">Sheet</text>
<text x="277.7" y="203.8">of</text>
<text x="280.4" y="199.8">Revision</text>
<text x="247.1" y="205.1">File:</text>
<text x="273.7" y="205.1">Drawn By:</text>
</g>
<g font-size="1">
<text x="61.8" y="27.7">U4</text>
<text x="35.4" y="35.5">BAT_DET</text>
<text x="36.9" y="47.5">D-</text>
<text x="36.9" y="48.8">D+</text>
<text x="198.7" y="54">IO12</text>
<text x="53.8" y="58.3">ESP32-S3-WROOM-1-N16R8</text>
<text x="198.9" y="56.5">IO45</text>
<text x="199.5" y="57.8">IO48</text>
<text x="107.8" y="76.6">100nF</text>
<text x="80.6" y="130" transform="rotate(-90 80.6 130)">R10</text>
<text x="83.2" y="130" transform="rotate(-90 83.2 130)">R11</text>
<text x="85.9" y="130" transform="rotate(-90 85.9 130)">R12</text>
<text x="71.3" y="139.4">IO13</text>
<text x="71.3" y="140.7">IO14</text>
<text x="71.3" y="143.3">IO21</text>
<text x="80.6" y="139.4" transform="rotate(-90 80.6 139.4)">10K/NC</text>
<text x="83.2" y="139.4" transform="rotate(-90 83.2 139.4)">10K/NC</text>
<text x="85.9" y="139.4" transform="rotate(-90 85.9 139.4)">10K</text>
</g>
<g font-size=".9">
<text x="16.9" y="52.9">R14</text>
<text x="44.7" y="52.5" transform="rotate(-90 44.7 52.5)">R3</text>
<text x="79.1" y="49.1" transform="rotate(-90 79.1 49.1)">R1</text>
<text x="17.1" y="58.7">100K%1</text>
<text x="17.2" y="62.7">R15</text>
<text x="17.1" y="68.1">100K%1</text>
<text x="30.9" y="76.8">100K</text>
<text x="41.6" y="76.8">R4</text>
<text x="93.5" y="76.8">R5</text>
</g>
<text font-size=".8" x="84.2" y="76.8">10K</text>
</svg>
